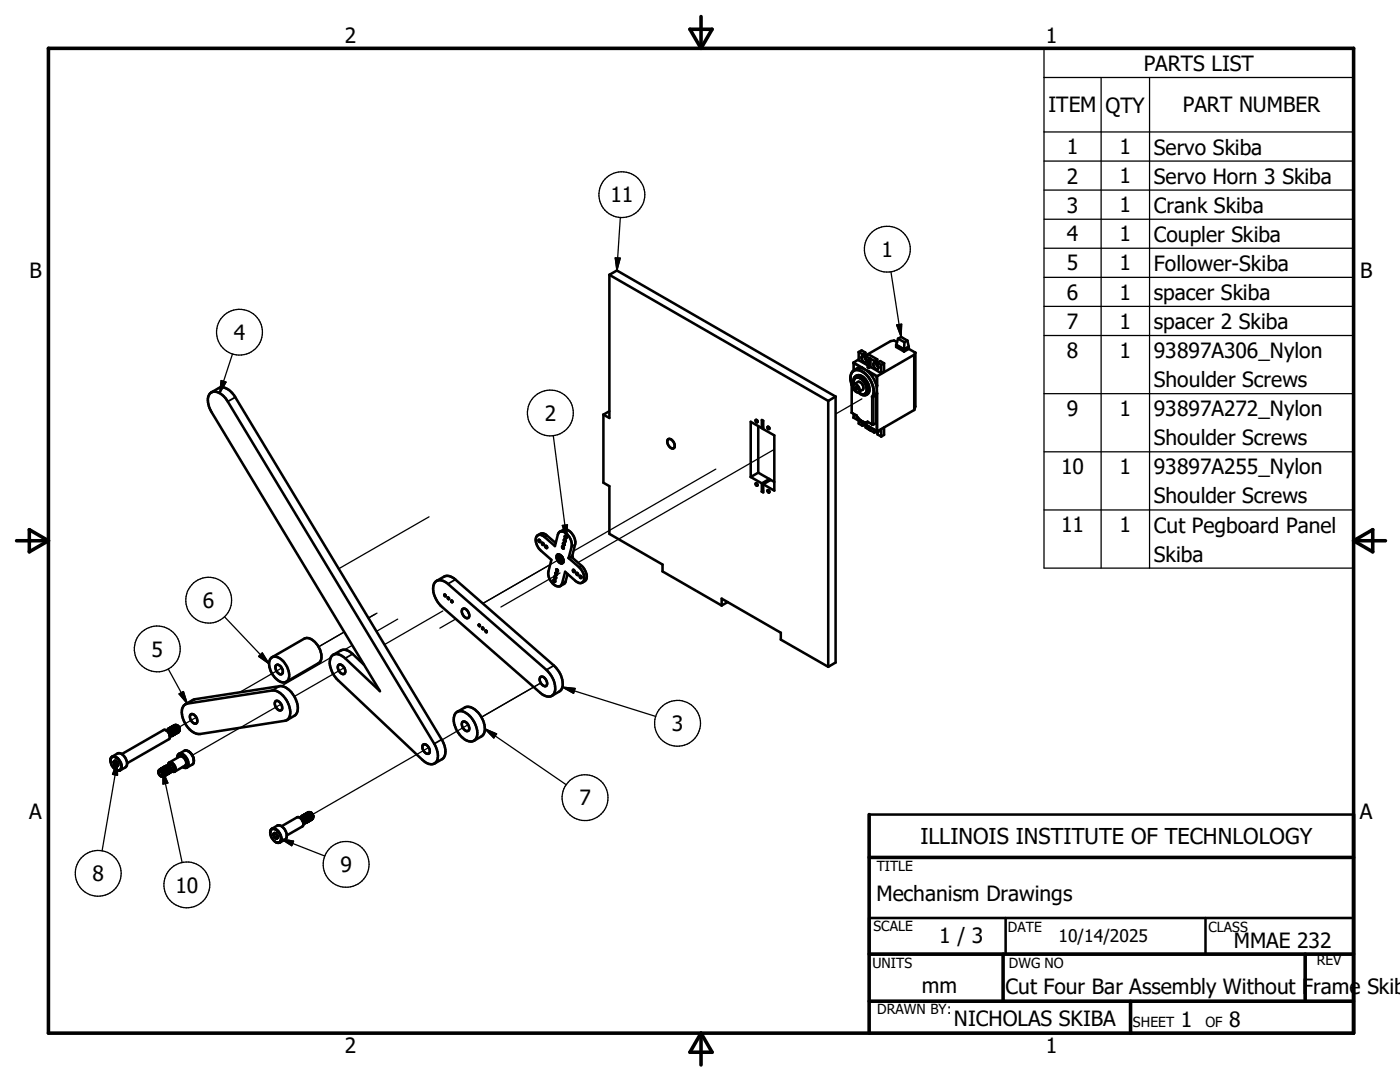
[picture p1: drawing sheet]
<svg xmlns="http://www.w3.org/2000/svg" width="279mm" height="216mm" viewBox="0 0 279 216" stroke-linecap="round" stroke-linejoin="round" font-family="sans-serif">
<g fill="none" stroke="#000" stroke-width=".25">
<path d="M208.4 9.6h61.7v103.8h-61.7zM208.4 15.5h61.7M219.7 15.5v97.9M229.4 15.5v97.9M208.4 26.3h61.7M208.4 32.1h61.7M208.4 37.9h61.7M122.8 51.5h1l-.7 2.5zM123.8 43.4l-.7 10.6M177.8 54.2l2 13M208.4 43.7h61.7M208.4 49.5h61.7"/>
<path d="M208.4 55.3h61.7M44.1 75.9l1 .3-1.2 2.2zM46.4 70.6l-2.5 7.8M172 79.6l-5.2 3M178.9 64.8l1-.1-.1 2.5zM208.4 61.1h61.7M208.4 66.9h61.7M208.4 78.6h61.7M110.4 86.9l2.7 20.4M142.9 93.6l-28.5 16.4M154.5 89.7l-39.2 22.6M208.4 90.2h61.7"/>
<path d="M85.6 103.1l-18 10.4M111.8 114.3l-11.8 6.8M112.2 104.9l1-.2-.1 2.6zM112.3 111.3l-15.9 9.1M208.4 101.8h61.7M33.6 133.5l3.8 6.9M35.7 138.5l.9-.5 .8 2.4zM44.8 123.1l8.9 9.4M51.6 131l.8-.7 1.3 2.2zM56.2 133.3l-8.4 4.9M66 131.2l-9.8 5.7M68.7 126.1l-5.1 3"/>
<path d="M68.7 133.2l-10 5.8M70.3 128.8l-1.5 .9M71.9 131.4l-.3 .2M75.2 122.3l-1.7 1 1.4-.8M79.4 123.5l-4.3 2.5M88.4 121.9l-11.7 6.7M91 123.5l-3.2 1.8M107.9 136.3l-11.8 6.8M112.2 137.1l18.7 5.9M112.2 137.1l2.6 .3-.3 .9zM23.4 152.2l-3 17.6M23.4 152.2l.1 2.5-1-.2z"/>
<path d="M32.5 153.9l3.8 18.2M32.5 153.9l1 2.3-1 .2zM39.2 143.1l-3.5 2M56.1 140.5l-17.7 10.2M85.6 149.2l-23.2 13.3M93.4 144.6l-5.2 3M96.8 145.4l16.2 11.2M96.8 145.4l2.3 1-.6 .9zM56.1 167.4l8.7 3.4M56.1 167.4l2.5 .4-.4 1z"/>
<circle cx="124.1" cy="38.8" r="4.6"/>
<circle cx="177.1" cy="49.7" r="4.6"/>
<circle cx="47.8" cy="66.3" r="4.6"/>
<circle cx="109.8" cy="82.4" r="4.6"/>
<circle cx="41.6" cy="119.8" r="4.6"/>
<circle cx="31.4" cy="129.5" r="4.6"/>
<circle cx="116.8" cy="159.2" r="4.6"/>
<circle cx="135.2" cy="144.3" r="4.6"/>
<circle cx="19.6" cy="174.3" r="4.6"/>
<circle cx="37.3" cy="176.6" r="4.6"/>
<circle cx="69.1" cy="172.5" r="4.6"/>
</g>
<g fill="none" stroke="#000" stroke-width=".36">
<path d="M47 79.3l-1.5 .8M170.2 74.3a1.73 1.73 0 0 1 2.4 .4 4.3 4.3 0 0 1 1.4 4.5v5.4l-.9-.5a2.04 2.04 0 0 1-2.2-1.3l-.9-.5v-5.4a2.59 2.59 0 0 1 .2-2.6zM170.4 72.3l1.6 .9M170.4 76.7a.99 .99 0 0 1 .2-1.4 .99 .99 0 0 1 1.4 .2 2.75 2.75 0 0 1 1 3 1.09 1.09 0 0 1-1.7-.2M170.5 73.9a2.56 2.56 0 0 1 2.9 1.2 4.3 4.3 0 0 1 .8 4.1v5.6M170.8 75a2.12 2.12 0 0 1 2.4 1.7 1.66 1.66 0 0 1-.3 2.1M172 73.2l-.1 .2-1.5-.8v1.3M172 73.2l.6 .5 .9 .4M173.5 74.1l1.6 .9v1.9M173.5 74.1l-.1 .2 1.5 .8v1.8h.2M175.1 78.6v7.4M175.1 78.6h-.2v7.3l-4.5-2.6v-.7"/>
<path d="M175.1 76.9l-.1 .9 .1 .8M90.9 115.6l-1.5 .9M109.2 106.9l-.5 .3M112.9 116l-.7 .4M114.8 108.7l-.7 .4M116 112.9l-.5 .3M38.9 139.5l-1.5 .9M55.8 136.9l-1.5 .9M70.4 130.5l-1.5 .9M110.5 132.8l-1.5 .9M33.8 152.7a.47 .47 0 0 1 .5-.2 .47 .47 0 0 1 .3 .5l.1 .5-.4 .2M33.9 152.7a.65 .65 0 0 1 .5 .9"/>
<path d="M36 150.9a1.23 1.23 0 0 1 1.1 1.8M36.2 150.9a1.46 1.46 0 0 1 1 1.6M88.1 147.6l-1.4 .8"/>
</g>
<g fill="none" stroke="#000" stroke-width=".51">
<path d="M121.6 54.8l1.5-.8 43.7 25.1M121.6 54.8l43.7 25.2M121.6 54.8v28.6l-1.2-.7M41.9 78.5a2.02 2.02 0 0 1 2.8 .6l.8 1 41.2 68.3a3.6 3.6 0 0 1 .4 3.6 1.83 1.83 0 0 1-2.8-.4l-16.8-15.9a4.4 4.4 0 0 1-1.5-4.5 1.56 1.56 0 0 1 2.6-.1l7.2 6.8-33.6-55.7a3.4 3.4 0 0 1-.3-3.7zM42.2 78.3l1.5-.9a2.47 2.47 0 0 1 2.8 1.2l41.6 69a3.3 3.3 0 0 1 .3 3.7l-1.7 1.1M165.3 80v53.1M166.8 79.1l-1.5 .9M166.8 79.1v53.1l-1.5 .9M170 76.8v5.6M170 76.9h.1M170.3 74a2.08 2.08 0 0 1 3.1 .3 4.3 4.3 0 0 1 1.4 4.6M170.3 74a2.48 2.48 0 0 0-.3 2.8"/>
<path d="M170.4 72.5v.1M170.4 76.7a.97 .97 0 0 1 1.1 1.3v.1a.69 .69 0 0 1-1.1-.5l-.2-.4zM170.4 76.7l.8-.5a1.06 1.06 0 0 1 .9 1.6l-.8 .4M170.7 77.3a.24 .24 0 0 1 .3 .1 .24 .24 0 0 1-.1 .3zM170.8 75.4a1.47 1.47 0 0 1 1.9 1 1.41 1.41 0 0 1-.3 2.3l-.6-.1-.5-.3M171.3 78.3a1.24 1.24 0 0 0 1.7 .4 1.24 1.24 0 0 0 .4-1.7 2.58 2.58 0 0 0-2.3-2.1 1.26 1.26 0 0 0-.7 1.8 .93 .93 0 0 1 .1-1 .93 .93 0 0 1 .9-.3 2.46 2.46 0 0 1 1.4 3M171.4 71.7l-1 .6v1.6M171.4 70.2v1.7l1.8 1M171.4 70.2l.7 .5M171.4 70.2l.6-.3 .7 .5M172.1 71a.78 .78 0 0 0 0 .9 .78 .78 0 0 0 .7 .4l.1-.4M172.1 70.7v.3"/>
<path d="M172.6 70.8a.93 .93 0 0 0 .3 1.1M172.7 78.6h-.1M172.7 70.4v.3l-.6 .3M172.7 70.4l-.6 .3M172.7 71l.8 .5M172.7 71l.2 .9M172.7 71l.6-.3 1.8 1M173.2 72.1v1.2l.2 .1M173.2 72.1l.2 .1M173.4 72.2v1.2M173.5 71.5l-.3 .6M173.5 71.5l.2 .1"/>
<path d="M173.7 73.2l2.2 1.3M173.7 71.6l.8 .4M173.7 73.2l-.3 .2M173.7 71.6v1.6M173.7 71.6l-.3 .6M174.5 72v.4M174.5 72.4a.8 .8 0 0 0-.1 .8 .8 .8 0 0 0 .8 .5l.1-.4-.2-.9M174.8 78.9l-.6 .3h-.2M174.8 78.9v5.6l-.7 .2M175 72.1a.93 .93 0 0 0 .3 1.1M175.1 71.7l-.6 .3M175.1 71.7v.4l-.6 .3"/>
<path d="M175.1 72.4l.8 .4M175.1 72.4l.6-.3 .7 .4M175.9 72.8v1.7M176.4 72.5v1.6l-.5 .4M176.4 72.5l-.5 .3M178.8 68.8v.4l1.6 .9M178.8 68.8l1.6 .9M179 68.3l-.6-.4-.6 .2-5.3 3M179.2 67.6l1.3 .7M179.2 67.6l.6-.4 1.3 .8M179.2 67.6l-.4 1.2M180.4 69.7v.4"/>
<path d="M180.5 68.3l-.1 1.4M181.1 68l-.6 .3M181.1 68l.3 1.2M181.4 69.6l1.3 .8M181.4 69.6l-1 .5M181.4 69.2v.4M181.4 69.2l-1 .5M182.5 70.8l-7.6 4.3M182.5 70.8v11M182.7 70.4l-.2 .4M182.7 70.4v10.7l-.2 .7M120.4 82.7v13.6l1.2 .7v9.5l10.6 6.1v1.4l11.8 6.8"/>
<path d="M121.6 82.1l-1.2 .6M133.3 87.7a1.11 1.11 0 0 1 1.4 1.3 .51 .51 0 0 1-.4 .5 .51 .51 0 0 1-.6-.3 1.35 1.35 0 0 1-.4-1.5zM149.8 95.2l2.2 1.2M150.8 83.8a.25 .25 0 0 1 .3 .1 .25 .25 0 0 1-.1 .4zM150.8 96.5a.25 .25 0 0 1 .3 .1 .25 .25 0 0 1-.1 .3zM151.3 85v9.3M151.3 94.3l2.2 1.3M151.3 94.3l-1.5 .9M152 85.4l-2.2-1.2v11M152 85.4v-1.6l.3 .2v1.6l2.2 1.3v11l-2.2-1.3M152 96.4v1.7M152.3 96.6v1.7l-.3-.2"/>
<path d="M152.3 85.3l-.3 .1M152.3 97.9l-.3 .2M153.2 85.2l.3 .1v.3h-.2zM153.2 97.8l.3 .1v.4l-.3-.2zM153.5 95.6v.3M153.5 95.6l-1.5 .8M154.5 96.2l-.7-.4-1.5 .8M170 82.4l.9 .5M170 82.3v.1M170.4 83.3h.1M170.4 82.6v.7l4.6 2.7M170.9 82.9a2.29 2.29 0 0 0 2.3 1.3"/>
<path d="M170.9 82.8v.1M171.4 83.9v.6l.7 .4M172 84.3l.1 .3M172.1 84.6v.3M172.3 84.5l-.2 .1M172.6 84.7l-.5 .2M172.9 84.8l-.2 .2v.3l.8 .4M173.1 84.1l1 .6M173.2 85v.5M173.2 85.5l.2 .2M173.2 85.5l.3 .2M173.4 85.1v.6"/>
<path d="M173.4 85.7l.3 .2M173.5 85.7l.2 .2M173.7 85.9l.8 .4M173.7 85.3v.6M174 84.6l.1 .1M174.3 85.6l.2 .4M174.5 86v.3M174.7 85.9l-.2 .1M174.9 85.9l.1 .1M175 86l-.5 .3M175.3 85.9l-.2 .8 .8 .4M175.9 85.6v1.5"/>
<path d="M176.4 85.3v1.5l-.5 .3M182.5 81.8l-7.5 4.2M86.9 116.1a1.82 1.82 0 0 1 2.5 .4l19.6 17.2a4.7 4.7 0 0 1 1.7 4.5 1.53 1.53 0 0 1-2.5 .3l-20-17.4a4.3 4.3 0 0 1-1.5-4.8zM87.1 115.9l1.5-.8a2.05 2.05 0 0 1 2.3 .5l19.6 17.2a4.6 4.6 0 0 1 1.6 4.6l-.5 .6-1.5 .8M88.7 118.7h.2v.3zM89.4 119.2l.2 .1v.3zM90 119.9h.3v.3zM107.3 106.8a1.95 1.95 0 0 0 .2 2.6l2.5 2.3-.5 2.3a2.63 2.63 0 0 0 2.1 3l.2-.1M107.3 106.8l.7-.3h.5l.4 .2 2 1.7M107.5 107.7a.23 .23 0 0 1 .3 .2 .23 .23 0 0 1-.1 .3zM108.2 108.4a.21 .21 0 0 1 .3 .1 .21 .21 0 0 1-.1 .2zM108.9 108.9l.2 .1v.4l-.2-.2z"/>
<path d="M110.5 115.7l.3 .1-.1 .3-.2-.2zM110.7 115l.3 .2v.2h-.2zM110.9 114.3l.2 .1 .1 .3-.3-.1zM111 113.6l.3 .1v.3l-.3-.1zM111.2 110.7a1.14 1.14 0 0 1 1.1 1.7 1.14 1.14 0 0 1-1.2-1.5zM111.4 110.6a1.35 1.35 0 0 0 1 1.6M111.7 106.1l-.4 .6-.5 2.3-2.4-2-.4-.3-.7 .1M111.7 106.1l.7-.4a2.06 2.06 0 0 1 2.3 1.8l.1 .9-.7 2.8M111.7 106.1a2.28 2.28 0 0 1 2.4 2.4l-.6 2.9M112.1 110.9a.38 .38 0 0 0-.4 .4 .38 .38 0 0 0 .4 .4h.2l.1-.1M112.2 111.1l.1 .3M112.2 109l.3 .1v.4l-.2-.1z"/>
<path d="M112.6 107.6a.23 .23 0 0 1 .3 .2 .23 .23 0 0 1-.2 .3l-.1-.2zM112.7 107a.23 .23 0 0 1 .3 .1 .23 .23 0 0 1-.1 .3zM113.3 114.5l-.5 1.8-1 .6M113.5 111.4l2 1.8a2.41 2.41 0 0 1 .8 2.9l-.1 .2M113.5 111.4l.5-.3 2 1.8a2.45 2.45 0 0 1 .8 2.9l-.6 .5M114.2 110.8l.1 .6M114.4 113.7l.3 .2v.2l-.3-.1zM115.1 114.3l.3 .2-.1 .3-.2-.2zM115.7 114.9a.23 .23 0 0 1 .3 .1 .23 .23 0 0 1-.1 .3zM116.2 116.3h-.6l-.5-.2-2.3-2-.6 2.3-.4 .5M54.2 131.2a2.19 2.19 0 0 1 2.7 1.2 3.3 3.3 0 0 1 .6 3.3 1.44 1.44 0 0 1-2.3-.2 3.4 3.4 0 0 1-1.1-4.1zM54.3 131.2l6.4-3.8a2.34 2.34 0 0 1 2.7 1.3 3.1 3.1 0 0 1 .4 3.5l-6.7 3.9"/>
<path d="M54.9 140a.79 .79 0 0 1 1.2 .5 .67 .67 0 0 1 .3 .8 .67 .67 0 0 1-.7 .4 1.42 1.42 0 0 1-.8-1.7zM55.1 132.7a1.16 1.16 0 0 1 1.3 1.4 .52 .52 0 0 1-.4 .5 .52 .52 0 0 1-.6-.4 1.23 1.23 0 0 1-.3-1.5zM66.5 130.7l1.5-.9a2.05 2.05 0 0 1 2.4 .7l2.2 2.1M67.6 132.7a1.19 1.19 0 0 1 1.1 .5 1.19 1.19 0 0 1 0 1.3 1.25 1.25 0 0 1-1.1-1.8zM92.3 121.6a.79 .79 0 0 1 1.2 .5 .66 .66 0 0 1 .2 .8 .66 .66 0 0 1-.6 .4 1.47 1.47 0 0 1-.8-1.7zM107.8 135.1a1.03 1.03 0 0 1 1.4 1.1 .53 .53 0 0 1-.2 .7 .53 .53 0 0 1-.7-.2 1.35 1.35 0 0 1-.5-1.6zM144 120.8v-1.3l11.8 6.8v1.3l9.5 5.5M145.2 120.1l-1.2 .7M22.1 151.7a.71 .71 0 0 1 .3-.8 .71 .71 0 0 1 .9 .2 2.02 2.02 0 0 1 .8 2.5l-.2 .1M22.1 151.3a2.13 2.13 0 0 0 1 2.3M22.2 151.2a1.35 1.35 0 0 1 1.8 1 .92 .92 0 0 1-.5 1.5l-.4-.1M22.4 151l1.1-.7a1.87 1.87 0 0 1 1.9 2.1l-.4 .7-1 .6"/>
<path d="M22.7 152.1l.1 .5M22.8 152.6l.5 .3M22.9 151.8l-.2 .3M22.9 151.8h.2M23 151.8l-.3 .3M23.1 151.8l.4 .5M23.1 153.6l.5 .2 .3-.1M23.5 152.3l.1 .4M23.5 152.3l-.7 .3M23.6 152.7l-.3 .2M31.7 154a.54 .54 0 0 1 .6 .2 .54 .54 0 0 1-.1 .7 .7 .7 0 0 1-.5-.9zM31.9 153.8v.1"/>
<path d="M31.9 153.9h-.2a.62 .62 0 0 1 1 .3M31.9 153.9l.4 .1 .2 .3M31.9 153.9h.2M32 153.5h.1M32.1 154l.4 .6M32.2 153.4h-.1M32.2 153.4a1.15 1.15 0 0 1 .8 1.3M32.2 153.4h.1a1.02 1.02 0 0 1 .6 1.4M32.2 153.4l-.4 .2M32.3 153.3h-.1M32.5 153.3l.6 .4 .2 .4M32.5 153.3l.6 .4"/>
<path d="M32.5 153.3l-.4 .1M32.5 153.2l-.2 .1M32.5 153.9l.3 .4M32.5 154.4v.4a.28 .28 0 0 1-.2 .2 .28 .28 0 0 1-.3-.2M32.5 154.6v.1M32.6 154l.1 .2M32.6 154l.2 .4v.4M32.6 154a.49 .49 0 0 0-.6-.4 .49 .49 0 0 0-.4 .6M32.6 153.1l-.1 .1M32.7 154.2l.1 .6M32.7 153.1a1.01 1.01 0 0 1 .7 1.4M32.7 153.1h-.1"/>
<path d="M32.7 153l-.1 .1M32.7 153h.4M32.7 153.1l-.2 .1M32.7 153.1l.4 .2 .3 .5M32.7 153.7l.3 .5M32.8 154.8l-.1 .1M32.8 154.8l-.4 .1M32.9 154.8h.1M33 152.9l-.1 .1M33 153.6l.3 .7v.2M33 154.7l-.2 .1M33.1 153a1.04 1.04 0 0 1 .7 1.2"/>
<path d="M33.1 153h-.4M33.1 153a1.15 1.15 0 0 1 .7 1.2M33.2 145.7v.1M33.2 152.8h.4M33.2 152.8l.1 .1M33.2 152.8l-.2 .1M33.2 154.6l-.2 .1M33.2 153.9l.1 .6M33.2 145.8l.5 .5 .2 .6M33.2 153.4l.3 .5M33.3 154.5l-.1 .1M33.3 152.9l.5 .3"/>
<path d="M33.3 152.9h-.3M33.4 154.5h-.1M33.5 153.9l.1 .5M33.5 153.3l.2 .3M33.6 154.4l-.2 .1M33.6 152.8a.51 .51 0 0 1 .3-.6 .51 .51 0 0 1 .6 .3 .94 .94 0 0 1 .1 1.5l-.3-.1M33.6 152.8l.4 .3 .1 .5M33.6 152.9h.2M33.7 145.4a.81 .81 0 0 1 1 .6M33.7 153.6l.1 .1M33.8 152.2l-.2 .2M33.8 152.2a1.17 1.17 0 0 1 1.1 .6 1.17 1.17 0 0 1-.1 1.2h-.3"/>
<path d="M33.8 154.2l-.3 .2M33.8 153.1l.2 .5M33.8 154.3l-.1 .1M33.8 153a.86 .86 0 0 1 .3 .9M33.8 153.2l.1 .1M33.8 154.2v.1M33.8 145.8l-.2-.1-.3 .1a.47 .47 0 0 1 .5-.3 .47 .47 0 0 1 .5 .4l.1 .3M33.8 145.8a.58 .58 0 0 1 .1 1M33.8 145.3l-.3 .2M33.8 145.3l.7 .4M33.8 145.8l.4 .4v.4M33.8 145.8l.1 .1"/>
<path d="M33.9 153.3l.1 .8M33.9 153.3l.1 .3M33.9 152.7l-.3 .1M33.9 146.8v.1M33.9 146.8a1.16 1.16 0 0 0-1.3-1.1l-8.3 4.8M33.9 146.9l-.2 .6-8.3 4.8M33.9 145.2l-.1 .1M33.9 145.2h.1M33.9 146.8h.1M34 145.9l.4 .4v.4M34 146.1l.2 .3-.2 .4M34 153.6v.5"/>
<path d="M34 154.1v.1M34 154.1l-.2 .2M34.1 145.2h-.2M34.1 145.2a1.09 1.09 0 0 1 .9 1.2M34.1 145.2a1.11 1.11 0 0 1 .9 1.2M34.3 145l-.2 .1M34.3 145h.1M34.3 145.9l.2 .3M34.3 153.9h.1M34.3 145l-.2 .2M34.3 145l.3-.1 .5 .2M34.4 145.6l.3 .7"/>
<path d="M34.4 145a1.17 1.17 0 0 1 .8 1.3M34.4 145l.6 .4 .2 .4M34.4 146.7v.1M34.4 144.9a1.01 1.01 0 0 1 1 1.3M34.4 146.2l.1 .5M34.4 146.2v.5M34.4 144.9h.1M34.4 153.6l-.3 .2 .2 .1M34.5 146.7l-.2 .2-.3-.1M34.5 145.8l.2 .6M34.7 145.5l.3 .5M34.7 146.4l-.2 .3"/>
<path d="M34.7 146.4l-.1 .3M34.8 144.7h.1a.88 .88 0 0 1 .9 1l-.1 .2M34.8 146.5h.1M34.9 146.5l-.2 .1M35 146.4l-.1 .1M35 145.4l.2 .4M35 144.8h-.4M35 144.8a1.15 1.15 0 0 1 .7 1.1M35 144.8l-.4 .1M35 144.8a1.2 1.2 0 0 1 .7 1.1M35.1 145.1l.3 .4M35.2 146.3l-.2 .1"/>
<path d="M35.2 145.8v.5M35.2 145.2a.77 .77 0 0 1 .2 1M35.2 146.3h.1M35.3 144.7l.3 .2M35.4 146.2l-.2 .1M35.4 151.2a.77 .77 0 0 1 .5-.9 .77 .77 0 0 1 .9 .5 1.88 1.88 0 0 1 .6 2.3l-.3 .1-.6-.2M35.4 145l.3 .5M35.5 144.9l.4 .6M35.7 145.9l-.1 .2M35.7 150.4l1.1-.6a1.83 1.83 0 0 1 1.9 2.1l-.2 .6-1.2 .7M35.7 145.9l-.2 .3M36.4 151l.4 .3 .4 .6"/>
<path d="M36.7 140.8l.7-.4 16.9-2.6a3.9 3.9 0 0 1 3.4 3.1 2.2 2.2 0 0 1-.6 2.9l-17.2 2.7a4.2 4.2 0 0 1-3.6-3.9v-1.1zM36.8 151.3l-.5-.4h-.3l-2.2 1.3M36.9 151.3l.2 .4M37 140.5l1.9-1 16.9-2.6a4 4 0 0 1 3.4 3.2 2.37 2.37 0 0 1-.5 2.7l-1.4 .9M37.1 151.8l.1 .4M37.1 151.9v.6l-.1 .3-2.2 1.2M37.6 149.9a2.25 2.25 0 0 1 1.1 1.9M38.1 142.5a1.18 1.18 0 0 1 1.1 .6 1.18 1.18 0 0 1-.1 1.3 1.24 1.24 0 0 1-1-1.9zM84.4 148.7a.78 .78 0 0 1 1.2 .5 .7 .7 0 0 1 .2 .7 .7 .7 0 0 1-.6 .5 1.43 1.43 0 0 1-.8-1.7zM90.9 142.3a1.67 1.67 0 0 1 2.5 .2 4.8 4.8 0 0 1 1.7 4.7 1.47 1.47 0 0 1-2.5 .3 4.7 4.7 0 0 1-1.8-4.9zM91.2 142l1.5-.8a2.18 2.18 0 0 1 2.6 .9 4.3 4.3 0 0 1 1.2 4.5l-1.9 1.2M92.3 144a1.19 1.19 0 0 1 1.1 1.9 1.25 1.25 0 0 1-1.1-1.9z"/>
<path d="M53.9 166.1a2.33 2.33 0 0 0 1.1 1.9M53.9 166.1v.1M54 165.9a.72 .72 0 0 1 .5-.5 .72 .72 0 0 1 .8 .3 1.93 1.93 0 0 1 .6 2.3l-.5 .1M54.2 165.4a1.86 1.86 0 0 1 1.9 2.3l-.1 .3-.3 .2-.7-.2M54.2 165.4l-.3 .7M54.3 165.4l1-.7a1.88 1.88 0 0 1 1.9 2.1l-.3 .7-1 .6M54.6 166.6l.2 .6M54.7 166.2l.3 .1M54.7 166.2l-.1 .4M54.8 167.2l.5 .1M55 168l.3 .1M55 166.3a.69 .69 0 0 1 .3 1"/>
<path d="M55.1 166.3l-.5 .3M55.4 166.8l-.6 .4M55.4 167.1l-.1 .2M59.8 163.1l.2 .2M60 163.2a.63 .63 0 0 1 .6 .2 .63 .63 0 0 1 .1 .7M60 163.3l.5 .9M60 163.1l.3-.1 .4 .2M60 163.1v.1M60.3 162.8l-.3 .3M60.3 162.8h.3M60.3 162.8h-.1M60.5 162.7l-.1 .1"/>
<path d="M60.5 164.2l.1 .2M60.5 164.2h.2M60.6 164.3l-.3 .6-3.1 1.8M60.6 164.3a1.22 1.22 0 0 0-1.3-1.2l-3.1 1.8M60.6 162.8a.99 .99 0 0 1 .5 1.4h-.1M60.6 162.7h-.1M60.6 162.7a1.03 1.03 0 0 1 .9 1.2M60.6 162.8l.5 .4M60.6 162.8h-.3M60.6 162.6l-.1 .1M60.6 162.6l.3 .1 .4 .3M60.6 163.1l.3 .3"/>
<path d="M60.7 164.2h-.2l.3 .1 .2-.1M60.7 164.2h.1M60.7 164.1l-.1 .1M60.7 162.6h-.1M60.7 162.5h.1M60.7 164.1v.1M60.8 163.3l.2 .5M60.9 163.4l.1 .4v.4M60.9 162.5l-.2 .1M60.9 162.5a1.09 1.09 0 0 1 .9 1.2M60.9 162.5a1.11 1.11 0 0 1 .9 1.2M61 162.4l-.3 .1"/>
<path d="M61 163.1l.3 .4M61.1 162.4h-.1M61.2 163.3l.1 .5-.1 .3M61.2 164.1v.1M61.2 162.4h-.2M61.2 162.4a1.16 1.16 0 0 1 .8 1.1M61.2 162.3a1.01 1.01 0 0 1 1.1 .9M61.2 162.3l.5 .3 .3 .5M61.2 162.3l-.1 .1M61.3 162.9l.2 .4M61.3 163l.2 .2M61.4 162.2l-.3 .1"/>
<path d="M61.4 162.2l.4 .1 .4 .5M61.4 164h.1M61.5 163.2l.1 .6-.2 .2M61.5 162.8l.3 .5M61.5 163.9l-.2 .1M61.6 162.1l-.2 .1M61.6 162.1l.5 .1M61.6 162.1h-.1M61.6 162.1a.87 .87 0 0 1 .9 .8l-.1-.4M61.7 163.9h.1M61.7 162.6l.1 .1M61.8 163.7l-.3 .2"/>
<path d="M61.8 163.7l-.1 .2M61.9 162.9l.2 .4M62 162.5l.3 .4M62 163.6l-.2 .2M62 162.2h.1M62 163.5v.1M62 162.2l.5 .8M62.1 163.5l-.2 .2M62.1 162.2l.1 .1M62.1 162.2h.1M62.2 163.5l-.2 .1M62.2 162.3l.1 .1"/>
<path d="M62.2 162.3l.2 .2M62.2 163.5l-.1 .1M62.2 162.8l.1 .2M62.3 162.9v.3M62.3 163.2v.1M62.3 163.3l-.1 .2M62.3 163.4l-.1 .1M62.3 162.4v.1a.63 .63 0 0 1 0 .9M62.3 163.3v.1M62.3 162.4l.1 .1M173.5 162.5h96.6M173.5 183.2h96.6v7.2h-96.6z"/>
<path d="M200.7 183.2v7.2M240.6 183.2v7.2M173.5 206.2h96.6"/>
<circle cx="112.5" cy="108.6" r=".2"/>
<circle cx="95.6" cy="124.8" r=".15"/>
<circle cx="96.3" cy="125.4" r=".16"/>
<circle cx="97" cy="126" r=".16"/>
</g>
<circle cx="61.9" cy="162.1" r=".25" fill="#000"/>
<g fill="none" stroke="#000" stroke-width=".71">
<path d="M9.7 9.6h260.4v196.6h-260.4zM137.7 5.8h4.4l-2.2 3.8zM139.9 3.3v6.3M3.3 107.9h6.4M5.8 105.7l3.9 2.2-3.9 2.2zM270.1 107.9h6.4M270.1 107.9l3.9-2.2v4.4zM173.5 171.1h96.6M173.5 162.5v43.7M173.5 190.4h96.6M173.5 199.8h96.6M200.2 190.4v9.4"/>
<path d="M225.6 199.8v6.4M260.5 190.4v9.4M139.9 206.2v6.3M139.9 206.2l2.2 3.8h-4.4z"/>
</g>
<path d="M122.8 51.5h1l-.7 2.5zM44.1 75.9l1 .3-1.2 2.2zM178.9 64.8l1-.1-.1 2.5zM112.2 104.9l1-.2-.1 2.6zM35.7 138.5l.9-.5 .8 2.4zM51.6 131l.8-.7 1.3 2.2zM112.2 137.1l2.6 .3-.3 .9zM23.4 152.2l.1 2.5-1-.2zM32.5 153.9l1 2.3-1 .2zM96.8 145.4l2.3 1-.6 .9zM56.1 167.4l2.5 .4-.4 1z" fill="#000" stroke="#000" stroke-width=".25"/>
<text font-size="4.4" x="183.7" y="168.4">ILLINOIS INSTITUTE OF TECHNLOLOGY</text>
<g font-size="4.2">
<text x="68.8" y="8.7">2</text>
<text x="208.7" y="8.7">1</text>
<text x="228.3" y="14.1">PARTS LIST</text>
<text x="209.3" y="22.4">ITEM</text>
<text x="220.6" y="22.5">QTY</text>
<text x="236.1" y="22.4">PART NUMBER</text>
<text x="212.9" y="30.8">1</text>
<text x="223.4" y="30.8">1</text>
<text x="230.3" y="30.9">Servo Skiba</text>
<text x="121.8" y="40.4">11</text>
<text x="212.9" y="36.6">2</text>
<text x="223.4" y="36.6">1</text>
<text x="230.3" y="36.6">Servo Horn 3 Skiba</text>
<text x="212.9" y="42.4">3</text>
<text x="223.4" y="42.4">1</text>
<text x="230.3" y="42.5">Crank Skiba</text>
<text x="175.9" y="51.3">1</text>
<text x="212.9" y="48.2">4</text>
<text x="212.9" y="54">5</text>
<text x="223.4" y="48.2">1</text>
<text x="223.4" y="54">1</text>
<text x="230.3" y="48.3">Coupler Skiba</text>
<text x="5.9" y="55.5">B</text>
<text x="212.9" y="59.8">6</text>
<text x="223.4" y="59.8">1</text>
<text x="230.3" y="54.1">Follower-Skiba</text>
<text x="230.3" y="59.9">spacer Skiba</text>
<text x="271.4" y="55.5">B</text>
<text x="212.9" y="65.6">7</text>
<text x="223.4" y="65.6">1</text>
<text x="230.3" y="65.7">spacer 2 Skiba</text>
<text x="46.7" y="67.8">4</text>
<text x="212.9" y="71.4">8</text>
<text x="223.4" y="71.4">1</text>
<text x="230.3" y="71.5">93897A306_Nylon</text>
<text x="230.3" y="77.3">Shoulder Screws</text>
<text x="108.7" y="84">2</text>
<text x="212.9" y="83">9</text>
<text x="223.4" y="83">1</text>
<text x="230.3" y="83.1">93897A272_Nylon</text>
<text x="230.3" y="88.9">Shoulder Screws</text>
<text x="211.8" y="94.6">10</text>
<text x="223.4" y="94.6">1</text>
<text x="230.3" y="94.7">93897A255_Nylon</text>
<text x="230.3" y="100.5">Shoulder Screws</text>
<text x="211.8" y="106.2">11</text>
<text x="223.4" y="106.2">1</text>
<text x="230.3" y="106.3">Cut Pegboard Panel</text>
<text x="230.3" y="112.1">Skiba</text>
<text x="40.5" y="121.3">6</text>
<text x="30.3" y="131">5</text>
<text x="134.1" y="145.9">3</text>
<text x="115.7" y="160.7">7</text>
<text x="5.8" y="163.4">A</text>
<text x="271.4" y="163.4">A</text>
<text x="18.5" y="175.8">8</text>
<text x="35" y="178.1">10</text>
<text x="67.9" y="174">9</text>
<text x="174.9" y="179.7">Mechanism Drawings</text>
<text x="187.5" y="188.3">1 / 3</text>
<text x="246.2" y="189.2">MMAE 232</text>
<text x="184" y="198.2">mm</text>
<text x="200.7" y="198.4">Cut Four Bar Assembly Without Frame Skib</text>
<text x="190.4" y="204.7">NICHOLAS SKIBA</text>
<text x="235.7" y="205">1</text>
<text x="245.3" y="205">8</text>
<text x="68.8" y="210.2">2</text>
<text x="208.7" y="210.2">1</text>
</g>
<text font-size="3.5" x="211.2" y="187.9">10/14/2025</text>
<g font-size="2.8">
<text x="175" y="173.8">TITLE</text>
<text x="174.3" y="185.8">SCALE</text>
<text x="201.2" y="186">DATE</text>
<text x="241.2" y="186">CLASS</text>
<text x="174.1" y="193.2">UNITS</text>
<text x="201.3" y="193.2">DWG NO</text>
<text x="262.8" y="192.6">REV</text>
<text x="175.1" y="202.4">DRAWN BY:</text>
<text x="226.1" y="205">SHEET</text>
<text x="240.6" y="205">OF</text>
</g>
</svg>
